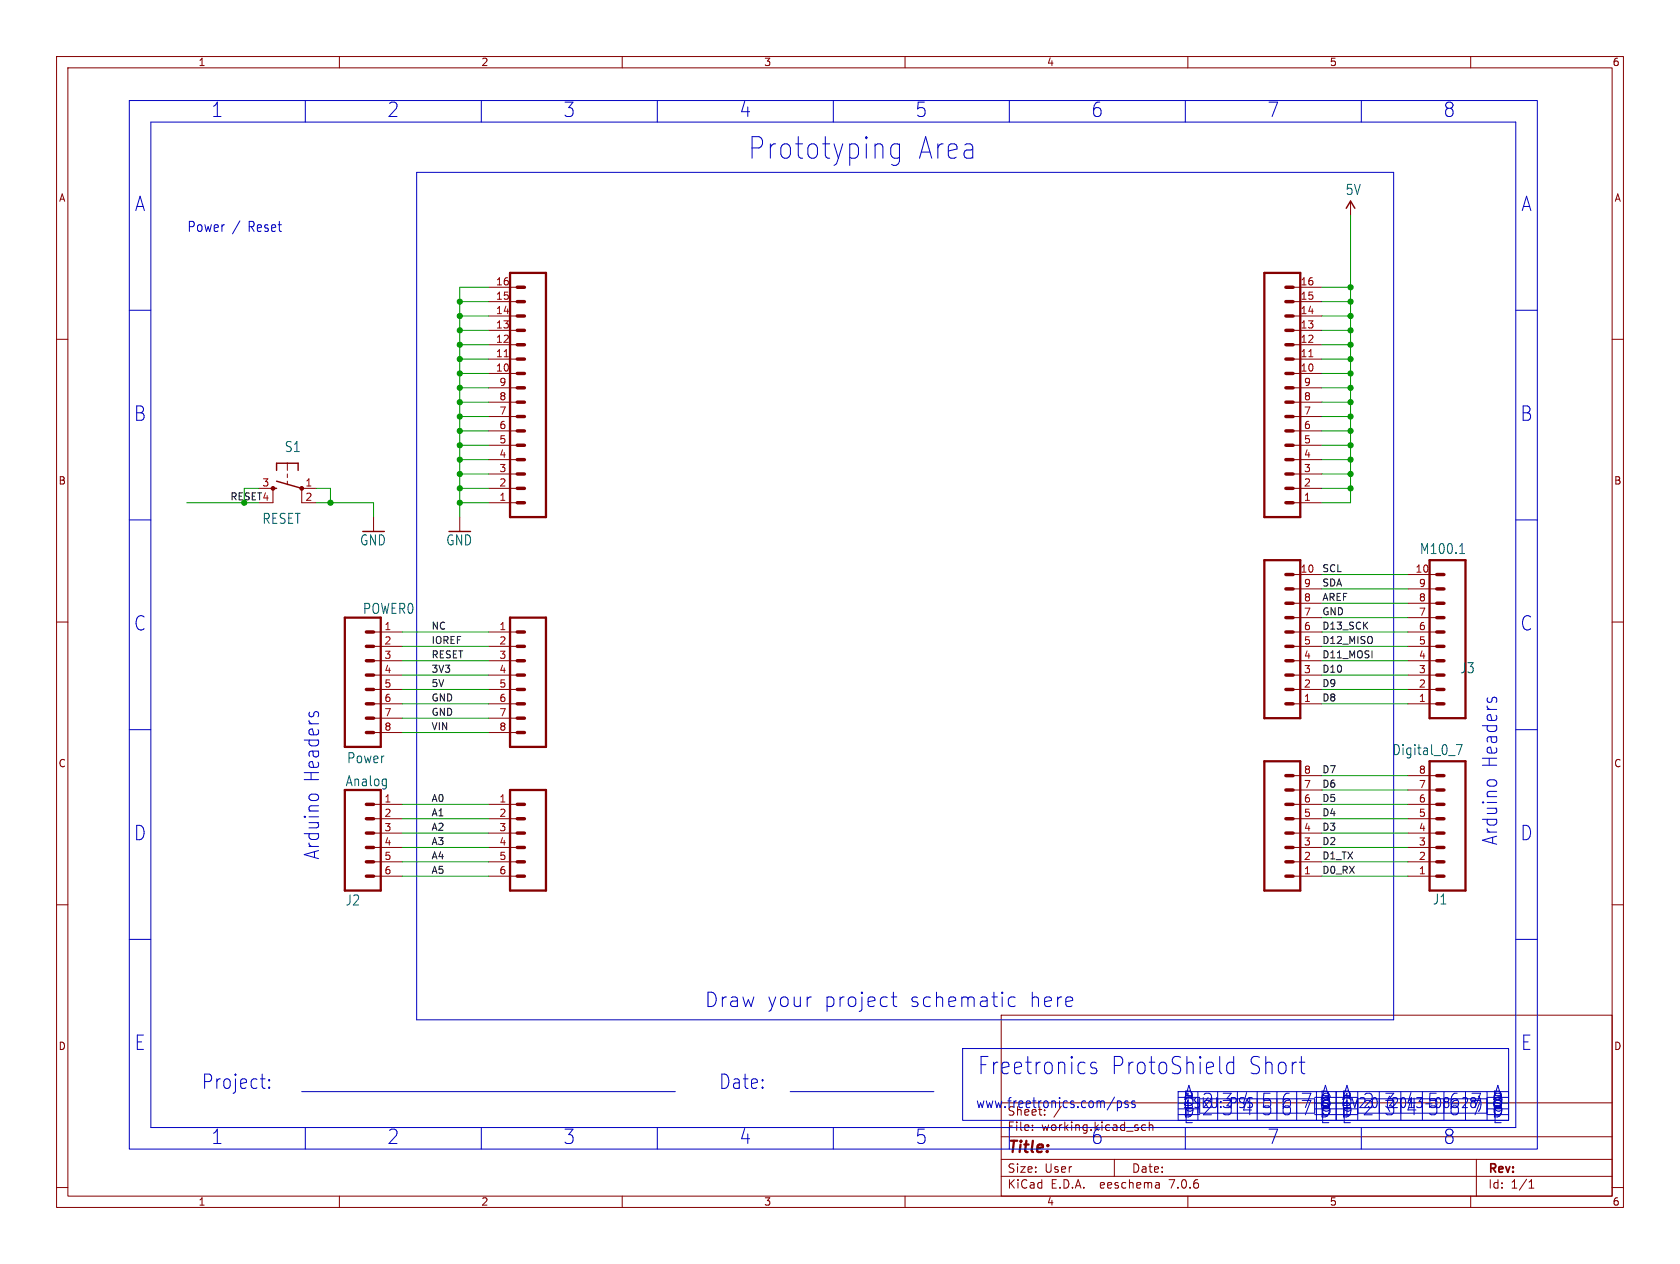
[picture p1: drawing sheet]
<svg xmlns="http://www.w3.org/2000/svg" width="297mm" height="224mm" viewBox="0 0 297 224" stroke-linecap="round" stroke-linejoin="round" font-family="sans-serif">
<g fill="none" stroke="#840000" stroke-width=".18">
<path d="M10 10h277v203.5h-277zM12 12h273v199.5h-273zM60 10v2M110 10v2M160 10v2M210 10v2M260 10v2M238.8 35.6v2.5M10 60h2M86.4 58.4h5M86.4 55.9h5M86.4 53.3h5"/>
<path d="M86.4 50.8h5M228.6 58.4h5.1M228.6 55.9h5.1M228.6 53.3h5.1M228.6 50.8h5.1M285 60h2M86.4 66h5M86.4 63.5h5M86.4 61h5M86.4 78.7h5M86.4 76.2h5M86.4 73.7h5"/>
<path d="M86.4 71.1h5M86.4 68.6h5M228.6 66h5.1M228.6 63.5h5.1M228.6 61h5.1M228.6 78.7h5.1M228.6 76.2h5.1M228.6 73.7h5.1M228.6 71.1h5.1M228.6 68.6h5.1M45.7 86.4h2.6v2.5h-2.6M50.8 81.9v1.3"/>
<path d="M50.8 83.8v.7M50.8 85.1v.6M55.9 86.4h-2.6v2.5h2.6M66 91.4v2.6M81.3 91.4v2.6M86.4 86.4h5M86.4 88.9h5M86.4 83.8h5M86.4 81.3h5M228.6 86.4h5.1M228.6 88.9h5.1M228.6 83.8h5.1"/>
<path d="M228.6 81.3h5.1M10 110h2M66 111.8h5.1M66 114.3h5.1M66 116.8h5.1M66 119.4h5.1M86.4 111.8h5M86.4 114.3h5M86.4 116.8h5M86.4 119.4h5M228.6 111.8h5.1M228.6 114.3h5.1"/>
<path d="M228.6 116.8h5.1M228.6 119.4h5.1M228.6 101.6h5.1M228.6 109.2h5.1M228.6 106.7h5.1M228.6 104.1h5.1M248.9 111.8h5.1M248.9 114.3h5.1M248.9 116.8h5.1M248.9 119.4h5.1M248.9 101.6h5.1M248.9 109.2h5.1"/>
<path d="M248.9 106.7h5.1M248.9 104.1h5.1M285 110h2M66 121.9h5.1M66 124.5h5.1M66 127h5.1M66 129.5h5.1M86.4 121.9h5M86.4 124.5h5M86.4 127h5M86.4 129.5h5M228.6 121.9h5.1"/>
<path d="M228.6 124.5h5.1M228.6 139.7h5.1M228.6 137.2h5.1M248.9 121.9h5.1M248.9 124.5h5.1M248.9 139.7h5.1M248.9 137.2h5.1M10 160h2M66 154.9h5.1M66 152.4h5.1M66 149.9h5.1M66 147.3h5.1"/>
<path d="M66 144.8h5.1M66 142.2h5.1M86.4 154.9h5M86.4 152.4h5M86.4 149.9h5M86.4 147.3h5M86.4 144.8h5M86.4 142.2h5M228.6 154.9h5.1M228.6 152.4h5.1M228.6 149.9h5.1M228.6 147.3h5.1"/>
<path d="M228.6 144.8h5.1M228.6 142.2h5.1M248.9 154.9h5.1M248.9 152.4h5.1M248.9 149.9h5.1M248.9 147.3h5.1M248.9 144.8h5.1M248.9 142.2h5.1M285 160h2M177 179.5h108v32h-108zM177 195h108M182.5 199.8v.1"/>
<path d="M182.5 199v.1M187.6 195.6l-1.3 2M202.5 199l-.4-.1-.3 .3v.4l.2 .2h.5M203.2 199l.2-.1 .3 .1 .1 .9M203.2 198.4v1.5M10 210h2M60 211.5v2M110 211.5v2M160 211.5v2M177 208h108M177 205h108M177 201h108"/>
<path d="M197 205v3M204.9 209.2l.1 .9M205 210l-.2 .1M205 209.5h-.2M210 211.5v2M260 211.5v2M261 205v6.5M270.3 210.1h.9M270.3 209l.4-.4v1.5M285 210h2"/>
</g>
<g fill="#840000" stroke="#840000" stroke-width=".18">
<circle cx="53.3" cy="86.4" r=".33"/>
<circle cx="48.3" cy="86.4" r=".33"/>
</g>
<path d="M238 36.8l.8-1.2 .7 1.2M48.3 86.4h.6M48.9 85.1l4.4 1.3M48.9 83.2v-1.3h3.8v1.3" fill="none" stroke="#840000" stroke-width=".25"/>
<path d="M90.2 48.3h6.3v43.1h-6.3zM223.5 48.3h6.4v43.1h-6.4zM223.5 99.1h6.4v27.9h-6.4zM252.7 99.1h6.4v27.9h-6.4zM61 109.2h6.3v22.9h-6.3zM90.2 109.2h6.3v22.9h-6.3zM61 139.7h6.3v17.8h-6.3zM90.2 139.7h6.3v17.8h-6.3zM223.5 134.6h6.4v22.9h-6.4zM252.7 134.6h6.4v22.9h-6.4z" fill="none" stroke="#840000" stroke-width=".41"/>
<g fill="none" stroke="#840000" stroke-width=".61">
<path d="M91.4 58.4h1.3M91.4 55.9h1.3M91.4 53.3h1.3M91.4 50.8h1.3M227.3 58.4h1.3M227.3 55.9h1.3M227.3 53.3h1.3M227.3 50.8h1.3M91.4 78.7h1.3M91.4 76.2h1.3M91.4 73.7h1.3M91.4 71.1h1.3"/>
<path d="M91.4 68.6h1.3M91.4 66h1.3M91.4 63.5h1.3M91.4 61h1.3M227.3 78.7h1.3M227.3 76.2h1.3M227.3 73.7h1.3M227.3 71.1h1.3M227.3 68.6h1.3M227.3 66h1.3M227.3 63.5h1.3M227.3 61h1.3"/>
<path d="M91.4 88.9h1.3M91.4 86.4h1.3M91.4 83.8h1.3M91.4 81.3h1.3M227.3 88.9h1.3M227.3 86.4h1.3M227.3 83.8h1.3M227.3 81.3h1.3M64.8 111.8h1.2M64.8 114.3h1.2M64.8 116.8h1.2M64.8 119.4h1.2"/>
<path d="M91.4 111.8h1.3M91.4 114.3h1.3M91.4 116.8h1.3M91.4 119.4h1.3M227.3 111.8h1.3M227.3 114.3h1.3M227.3 116.8h1.3M227.3 119.4h1.3M227.3 109.2h1.3M227.3 106.7h1.3M227.3 104.1h1.3M227.3 101.6h1.3"/>
<path d="M254 111.8h1.3M254 114.3h1.3M254 116.8h1.3M254 119.4h1.3M254 109.2h1.3M254 106.7h1.3M254 104.1h1.3M254 101.6h1.3M64.8 121.9h1.2M64.8 124.5h1.2M64.8 127h1.2M64.8 129.5h1.2"/>
<path d="M91.4 121.9h1.3M91.4 124.5h1.3M91.4 127h1.3M91.4 129.5h1.3M227.3 121.9h1.3M227.3 124.5h1.3M227.3 139.7h1.3M227.3 137.2h1.3M254 121.9h1.3M254 124.5h1.3M254 139.7h1.3M254 137.2h1.3"/>
<path d="M64.8 154.9h1.2M64.8 152.4h1.2M64.8 149.9h1.2M64.8 147.3h1.2M64.8 144.8h1.2M64.8 142.2h1.2M91.4 154.9h1.3M91.4 152.4h1.3M91.4 149.9h1.3M91.4 147.3h1.3M91.4 144.8h1.3M91.4 142.2h1.3"/>
<path d="M227.3 154.9h1.3M227.3 152.4h1.3M227.3 149.9h1.3M227.3 147.3h1.3M227.3 144.8h1.3M227.3 142.2h1.3M254 154.9h1.3M254 152.4h1.3M254 149.9h1.3M254 147.3h1.3M254 144.8h1.3M254 142.2h1.3"/>
</g>
<path d="M89.1 63.1h.8M231.4 63.1h.7" fill="none" stroke="#a90000" stroke-width=".18"/>
<path d="M258.1 97.9h.8M258.3 96.4l.2-.3v1.8M257.5 131.7h1l-.7 1.7" fill="none" stroke="#006464" stroke-width=".18"/>
<g fill="none" stroke="#0000c2" stroke-width=".18">
<path d="M22.9 17.8h248.9v185.4h-248.9zM54 17.8v3.8M85.1 17.8v3.8M116.2 17.8v3.8M147.3 17.8v3.8M178.4 17.8v3.8M209.5 17.8v3.8M240.7 17.8v3.8M26.7 21.6h241.3v177.8h-241.3zM73.7 30.5h172.7v149.8h-172.7zM159 25.4v3.1a.86 .86 0 0 1-1.4 .6M159 25.6l-.3-.2h-.6l-.5 .4-.1 .4v1.1l.3 .5 .3 .2h.6l.3-.2"/>
<path d="M22.9 54.9h3.8M268 54.9h3.8M22.9 91.9h3.8M268 91.9h3.8M22.9 129h3.8M54.8 125.9l-.2 .2M55.5 126.1a.44 .44 0 0 1 .4-.3 .44 .44 0 0 1 .4 .3M262.9 138.3l.5-.4h.7l.5 .4M263 123.4l-.1 .2M263.8 123.6a.44 .44 0 0 1 .4-.3 .44 .44 0 0 1 .4 .3M268 129h3.8M54.6 140.8l.5-.4h.7l.5 .4"/>
<path d="M22.9 166.1h3.8M157.6 176.3h.9M157.9 175.5v2.1l.2 .3 .4 .1M179.5 176.4l-.8-.1-.4 .5v.7l.2 .4 .2 .1 .8-.1M268 166.1h3.8M46 190.8h.9M46.7 192.5h.2M47.6 192.2l.1 .2-.1 .1M47.6 192.2l-.1 .2 .1 .1M47.6 190.9v.2M47.6 192.2v.3M47.6 190.9l.1 .1-.1 .1"/>
<path d="M47.6 190.9l-.1 .1 .1 .1M53.3 193h66.1M54 199.4v3.8M85.1 199.4v3.8M116.2 199.4v3.8M139.7 193h25.4M147.3 199.4v3.8M170.2 185.4h96.5v12.7h-96.5zM178.4 199.4v3.8M193.8 188l-.6-.2a.53 .53 0 0 0-.4 .5 .53 .53 0 0 0 .4 .6h.3a.53 .53 0 0 1 .4 .5 .53 .53 0 0 1-.4 .5h-.4l-.3-.2M197 194l-1.3 2.3M197.5 194.7v1.8"/>
<path d="M197.5 194.8l.5-.1 .3 .3v.5l-.2 .3h-.6M199.4 194.8l-.3-.1a.31 .31 0 0 0-.3 .3 .31 .31 0 0 0 .3 .3h.2a.31 .31 0 0 1 .2 .3 .31 .31 0 0 1-.2 .3l-.5-.1M200.6 194.8l-.3-.1a.31 .31 0 0 0-.2 .3 .31 .31 0 0 0 .2 .3h.2a.31 .31 0 0 1 .2 .3 .31 .31 0 0 1-.2 .3l-.4-.1M208.3 193h27.9v5.1h-27.9zM209.5 199.4v3.8M212.1 196.8h20.3M212.1 194.3h20.3M216.2 193.3h1.5l-.8 1M218.1 188l-.2-.2h-.5l-.3 .2-.2 .4v.9l.2 .4 .3 .2h.5l.2-.2M218.1 186.8v3.1M224.5 193.3h-1l-.2 1.2M229.7 187.8h1"/>
<path d="M230.2 193.3h1.5l-.9 2.6M230.4 189.9h.3M236.2 193h30.5v5.1h-30.5zM240 196.8h22.9M240 194.3h22.9M240.7 199.4v3.8M250.4 194.1h1l-.5 .7M251.5 193v3.8M253.9 193.3h-1.1l-.1 1.2M255.3 193v3.8M257.6 193.3a.81 .81 0 0 0-1 .6M259.1 194.3v3.8"/>
<path d="M259.4 194.9l-.9 1h.9"/>
</g>
<g fill="none" stroke="#009600" stroke-width=".18">
<path d="M238.8 38.1v50.8h-5.1M81.3 58.4h5.1M81.3 55.9h5.1M81.3 53.3h5.1M86.4 50.8h-5.1v40.6M233.7 58.4h5.1M233.7 50.8h5.1M233.7 55.9h5.1M233.7 53.3h5.1M81.3 63.5h5.1M81.3 78.7h5.1M81.3 73.7h5.1"/>
<path d="M81.3 76.2h5.1M81.3 71.1h5.1M81.3 68.6h5.1M81.3 61h5.1M81.3 66h5.1M233.7 63.5h5.1M233.7 78.7h5.1M233.7 73.7h5.1M233.7 76.2h5.1M233.7 71.1h5.1M233.7 68.6h5.1M233.7 61h5.1"/>
<path d="M233.7 66h5.1M45.7 86.4h-2.5v2.5h-10.2M55.9 88.9h10.1v2.5M55.9 86.4h2.5v2.5M81.3 88.9h5.1M81.3 81.3h5.1M81.3 86.4h5.1M81.3 83.8h5.1M233.7 81.3h5.1M233.7 86.4h5.1M233.7 83.8h5.1M71.1 111.8h15.3"/>
<path d="M71.1 116.8h15.3M71.1 114.3h15.3M71.1 119.4h15.3M233.7 101.6h15.2M233.7 111.8h15.2M233.7 116.8h15.2M233.7 114.3h15.2M233.7 119.4h15.2M233.7 106.7h15.2M233.7 104.1h15.2M233.7 109.2h15.2M71.1 129.5h15.3"/>
<path d="M71.1 127h15.3M71.1 124.5h15.3M71.1 121.9h15.3M233.7 124.5h15.2M233.7 121.9h15.2M233.7 139.7h15.2M233.7 137.2h15.2M71.1 142.2h15.3M71.1 144.8h15.3M71.1 154.9h15.3M71.1 149.9h15.3M71.1 152.4h15.3"/>
<path d="M71.1 147.3h15.3M233.7 142.2h15.2M233.7 144.8h15.2M233.7 154.9h15.2M233.7 149.9h15.2M233.7 152.4h15.2M233.7 147.3h15.2"/>
</g>
<g fill="#009600" stroke="#009600" stroke-width=".18">
<circle cx="81.3" cy="58.4" r=".46"/>
<circle cx="81.3" cy="63.5" r=".46"/>
<circle cx="81.3" cy="61" r=".46"/>
<circle cx="81.3" cy="68.6" r=".46"/>
<circle cx="81.3" cy="71.1" r=".46"/>
<circle cx="81.3" cy="55.9" r=".46"/>
<circle cx="81.3" cy="53.3" r=".46"/>
<circle cx="81.3" cy="66" r=".46"/>
<circle cx="238.8" cy="83.8" r=".46"/>
<circle cx="238.8" cy="86.4" r=".46"/>
<circle cx="238.8" cy="81.3" r=".46"/>
<circle cx="81.3" cy="78.7" r=".46"/>
<circle cx="81.3" cy="83.8" r=".46"/>
<circle cx="81.3" cy="73.7" r=".46"/>
<circle cx="81.3" cy="76.2" r=".46"/>
<circle cx="81.3" cy="81.3" r=".46"/>
<circle cx="81.3" cy="86.4" r=".46"/>
<circle cx="58.4" cy="88.9" r=".46"/>
<circle cx="81.3" cy="88.9" r=".46"/>
<circle cx="43.2" cy="88.9" r=".46"/>
<circle cx="238.8" cy="66" r=".46"/>
<circle cx="238.8" cy="63.5" r=".46"/>
<circle cx="238.8" cy="53.3" r=".46"/>
<circle cx="238.8" cy="50.8" r=".46"/>
<circle cx="238.8" cy="55.9" r=".46"/>
<circle cx="238.8" cy="58.4" r=".46"/>
<circle cx="238.8" cy="61" r=".46"/>
<circle cx="238.8" cy="71.1" r=".46"/>
<circle cx="238.8" cy="68.6" r=".46"/>
<circle cx="238.8" cy="78.7" r=".46"/>
<circle cx="238.8" cy="76.2" r=".46"/>
<circle cx="238.8" cy="73.7" r=".46"/>
</g>
<g font-size="5.3" fill="#0000c2">
<text x="132.1" y="28.5">Prototyping</text>
<text x="162" y="28.5">Area</text>
</g>
<g font-size="4.2" fill="#0000c2">
<text x="172.7" y="190.3">Freetronics</text>
<text x="196.2" y="190.3">ProtoShield</text>
<text x="220.5" y="190.3">Short</text>
</g>
<g font-size="3.5" fill="#0000c2">
<text x="37.3" y="20.9">1</text>
<text x="68.4" y="20.9">2</text>
<text x="99.6" y="20.9">3</text>
<text x="130.7" y="20.9">4</text>
<text x="161.8" y="20.9">5</text>
<text x="192.9" y="20.9">6</text>
<text x="224" y="20.9">7</text>
<text x="255.1" y="20.9">8</text>
<text x="23.8" y="37.6">A</text>
<text x="268.9" y="37.6">A</text>
<text x="23.6" y="74.7">B</text>
<text x="268.7" y="74.7">B</text>
<text x="23.6" y="111.7">C</text>
<text x="268.7" y="111.7">C</text>
<text x="264.9" y="135.9" transform="rotate(-90 264.9 135.9)">Headers</text>
<text x="56.6" y="138.5" transform="rotate(-90 56.6 138.5)">Headers</text>
<text x="23.6" y="148.8">D</text>
<text x="264.9" y="149.6" transform="rotate(-90 264.9 149.6)">Arduino</text>
<text x="268.7" y="148.8">D</text>
<text x="56.6" y="152.2" transform="rotate(-90 56.6 152.2)">Arduino</text>
<text x="124.5" y="178.3">Draw</text>
<text x="135.4" y="178.3">your</text>
<text x="145.4" y="178.3">project</text>
<text x="160.5" y="178.3">schematic</text>
<text x="181.6" y="178.3">here</text>
<text x="23.7" y="185.9">E</text>
<text x="268.8" y="185.9">E</text>
<text x="35.6" y="192.8">Project:</text>
<text x="127" y="192.8">Date:</text>
<text x="208.9" y="196.2">1</text>
<text x="209" y="197.8">D</text>
<text x="209" y="195.8">B</text>
<text x="209.2" y="194.8">A</text>
<text x="212.4" y="196.2">2</text>
<text x="215.9" y="197.5">3</text>
<text x="219.4" y="196.2">4</text>
<text x="222.9" y="197.5">5</text>
<text x="226.4" y="196.2">6</text>
<text x="229.9" y="197.5">7</text>
<text x="233.3" y="194.8">A</text>
<text x="233.4" y="197.5">8</text>
<text x="233.4" y="196.2">8</text>
<text x="237" y="197.8">D</text>
<text x="237" y="195.8">B</text>
<text x="237" y="196.2">1</text>
<text x="237" y="197.5">1</text>
<text x="237.1" y="194.8">A</text>
<text x="240.8" y="196.2">2</text>
<text x="240.8" y="197.5">2</text>
<text x="244.7" y="196.2">3</text>
<text x="244.7" y="197.5">3</text>
<text x="248.5" y="196.2">4</text>
<text x="248.5" y="197.5">4</text>
<text x="252.3" y="197.5">5</text>
<text x="256.1" y="197.5">6</text>
<text x="259.9" y="196.2">7</text>
<text x="263.7" y="195.8">B</text>
<text x="263.7" y="196.2">8</text>
<text x="263.7" y="197.5">8</text>
<text x="263.8" y="194.8">A</text>
<text x="37.3" y="202.5">1</text>
<text x="68.4" y="202.5">2</text>
<text x="99.6" y="202.5">3</text>
<text x="130.7" y="202.5">4</text>
<text x="161.8" y="202.5">5</text>
<text x="192.9" y="202.5">6</text>
<text x="209.2" y="198.9">E</text>
<text x="224" y="202.5">7</text>
<text x="255.1" y="202.5">8</text>
<text x="263.8" y="198.9">E</text>
</g>
<text font-size="2.8" fill="#840000" x="178" y="204.4">Title:</text>
<g font-size="2.5" fill="#006464">
<text x="237.8" y="34.7">5V</text>
<text x="50.3" y="80.2">S1</text>
<text x="46.3" y="92.9">RESET</text>
<text x="63.6" y="96.7">GND</text>
<text x="78.8" y="96.7">GND</text>
<text x="250.9" y="98.2">M100.1</text>
<text x="64.1" y="108.8">POWER0</text>
<text x="258.1" y="119.3">J3</text>
<text x="61.3" y="135.2">Power</text>
<text x="246.1" y="133.7">Digital_0_7</text>
<text x="61" y="139.3">Analog</text>
<text x="61" y="160.3">J2</text>
<text x="253.2" y="160.2">J1</text>
</g>
<g font-size="2.5" fill="#0000c2">
<text x="33" y="41.2">Power</text>
<text x="41" y="41.2">/</text>
<text x="43.9" y="41.2">Reset</text>
<text x="172.5" y="196.1">www.freetronics.com/pss</text>
</g>
<text font-size="2.1" fill="#0000c2" x="178" y="197.5">Sheet:</text>
<g font-size="2.1" fill="#840000">
<text x="178" y="200.2">File:</text>
<text x="184.1" y="200.2">working.kicad_sch</text>
<text x="178" y="207.6">Size:</text>
<text x="184.7" y="207.6">User</text>
<text x="200" y="207.6">Date:</text>
<text x="263" y="207.8">Rev:</text>
<text x="178" y="210.4">KiCad</text>
<text x="185.7" y="210.4">E.D.A.</text>
<text x="194.6" y="210.4">eeschema</text>
<text x="207" y="210.4">7.0.6</text>
<text x="263" y="210.4">Id:</text>
<text x="267.1" y="210.4">1/1</text>
</g>
<g font-size="1.8" fill="#840000">
<text x="35" y="11.9">1</text>
<text x="85" y="11.9">2</text>
<text x="135" y="11.9">3</text>
<text x="185" y="11.9">4</text>
<text x="235" y="11.9">5</text>
<text x="285" y="11.9">6</text>
<text x="10.3" y="35.9">A</text>
<text x="285.3" y="35.9">A</text>
<text x="10.3" y="85.9">B</text>
<text x="285.3" y="85.9">B</text>
<text x="10.3" y="135.9">C</text>
<text x="285.3" y="135.9">C</text>
<text x="10.3" y="185.9">D</text>
<text x="285.3" y="185.9">D</text>
<text x="35" y="213.4">1</text>
<text x="85" y="213.4">2</text>
<text x="135" y="213.4">3</text>
<text x="185" y="213.4">4</text>
<text x="235" y="213.4">5</text>
<text x="285" y="213.4">6</text>
</g>
<g font-size="1.8" fill="#a90000">
<text x="87.6" y="53.1">15</text>
<text x="87.6" y="50.5">16</text>
<text x="229.8" y="53.1">15</text>
<text x="229.8" y="50.5">16</text>
<text x="87.6" y="58.2">13</text>
<text x="87.6" y="55.6">14</text>
<text x="229.8" y="58.2">13</text>
<text x="229.8" y="55.6">14</text>
<text x="87.6" y="65.8">10</text>
<text x="87.6" y="63.2">11</text>
<text x="87.6" y="60.7">12</text>
<text x="229.8" y="65.8">10</text>
<text x="229.8" y="63.2">11</text>
<text x="229.8" y="60.7">12</text>
<text x="88.2" y="70.9">8</text>
<text x="88.2" y="68.3">9</text>
<text x="230.4" y="70.9">8</text>
<text x="230.4" y="68.3">9</text>
<text x="88.2" y="75.9">6</text>
<text x="88.2" y="73.4">7</text>
<text x="230.4" y="75.9">6</text>
<text x="230.4" y="73.4">7</text>
<text x="88.2" y="83.6">3</text>
<text x="88.2" y="81">4</text>
<text x="88.2" y="78.5">5</text>
<text x="230.4" y="83.6">3</text>
<text x="230.4" y="81">4</text>
<text x="230.4" y="78.5">5</text>
<text x="46.3" y="86.1">3</text>
<text x="53.9" y="86.1">1</text>
<text x="53.9" y="88.6">2</text>
<text x="88.2" y="88.6">1</text>
<text x="88.2" y="86.1">2</text>
<text x="230.4" y="88.6">1</text>
<text x="230.4" y="86.1">2</text>
<text x="229.8" y="101.3">10</text>
<text x="250.1" y="101.3">10</text>
<text x="230.4" y="106.4">8</text>
<text x="230.4" y="103.9">9</text>
<text x="250.8" y="106.4">8</text>
<text x="250.8" y="103.9">9</text>
<text x="67.9" y="111.5">1</text>
<text x="88.2" y="111.5">1</text>
<text x="230.4" y="111.5">6</text>
<text x="230.4" y="109">7</text>
<text x="250.8" y="111.5">6</text>
<text x="250.8" y="109">7</text>
<text x="67.9" y="114">2</text>
<text x="67.9" y="116.6">3</text>
<text x="67.9" y="119.1">4</text>
<text x="88.2" y="114">2</text>
<text x="88.2" y="116.6">3</text>
<text x="88.2" y="119.1">4</text>
<text x="230.4" y="119.1">3</text>
<text x="230.4" y="116.6">4</text>
<text x="230.4" y="114">5</text>
<text x="250.8" y="119.1">3</text>
<text x="250.8" y="116.6">4</text>
<text x="250.8" y="114">5</text>
<text x="67.9" y="121.7">5</text>
<text x="67.9" y="124.2">6</text>
<text x="88.2" y="121.7">5</text>
<text x="88.2" y="124.2">6</text>
<text x="230.4" y="124.2">1</text>
<text x="230.4" y="121.7">2</text>
<text x="250.8" y="124.2">1</text>
<text x="250.8" y="121.7">2</text>
<text x="67.9" y="126.7">7</text>
<text x="67.9" y="129.3">8</text>
<text x="88.2" y="126.7">7</text>
<text x="88.2" y="129.3">8</text>
<text x="230.4" y="136.9">8</text>
<text x="250.8" y="136.9">8</text>
<text x="67.9" y="142">1</text>
<text x="88.2" y="142">1</text>
<text x="230.4" y="142">6</text>
<text x="230.4" y="139.4">7</text>
<text x="250.8" y="142">6</text>
<text x="250.8" y="139.4">7</text>
<text x="67.9" y="144.5">2</text>
<text x="67.9" y="147.1">3</text>
<text x="67.9" y="149.6">4</text>
<text x="88.2" y="144.5">2</text>
<text x="88.2" y="147.1">3</text>
<text x="88.2" y="149.6">4</text>
<text x="230.4" y="149.6">3</text>
<text x="230.4" y="147.1">4</text>
<text x="230.4" y="144.5">5</text>
<text x="250.8" y="149.6">3</text>
<text x="250.8" y="147.1">4</text>
<text x="250.8" y="144.5">5</text>
<text x="67.9" y="152.1">5</text>
<text x="67.9" y="154.7">6</text>
<text x="88.2" y="152.1">5</text>
<text x="88.2" y="154.7">6</text>
<text x="230.4" y="154.7">1</text>
<text x="230.4" y="152.1">2</text>
<text x="250.8" y="154.7">1</text>
<text x="250.8" y="152.1">2</text>
</g>
<text font-size="1.7" fill="#009600" x="40.6" y="88.6">RESET4</text>
<g font-size="1.7" fill="#0f0f0f">
<text x="233.7" y="101.3">SCL</text>
<text x="233.7" y="106.3">AREF</text>
<text x="233.7" y="103.8">SDA</text>
<text x="76.2" y="111.4">NC</text>
<text x="76.2" y="114">IOREF</text>
<text x="233.7" y="108.9">GND</text>
<text x="233.7" y="111.4">D13_SCK</text>
<text x="233.7" y="114">D12_MISO</text>
<text x="76.2" y="116.5">RESET</text>
<text x="76.2" y="119">3V3</text>
<text x="233.7" y="119">D10</text>
<text x="233.7" y="116.5">D11_MOSI</text>
<text x="76.2" y="124.1">GND</text>
<text x="76.2" y="121.6">5V</text>
<text x="233.7" y="124.1">D8</text>
<text x="233.7" y="121.6">D9</text>
<text x="76.2" y="129.2">VIN</text>
<text x="76.2" y="126.7">GND</text>
<text x="233.7" y="136.8">D7</text>
<text x="76.2" y="141.9">A0</text>
<text x="233.7" y="139.4">D6</text>
<text x="233.7" y="141.9">D5</text>
<text x="76.2" y="144.4">A1</text>
<text x="76.2" y="147">A2</text>
<text x="76.2" y="149.5">A3</text>
<text x="233.7" y="147">D3</text>
<text x="233.7" y="149.5">D2</text>
<text x="233.7" y="144.4">D4</text>
<text x="76.2" y="154.6">A5</text>
<text x="76.2" y="152.1">A4</text>
<text x="233.7" y="154.6">D0_RX</text>
<text x="233.7" y="152.1">D1_TX</text>
</g>
</svg>
